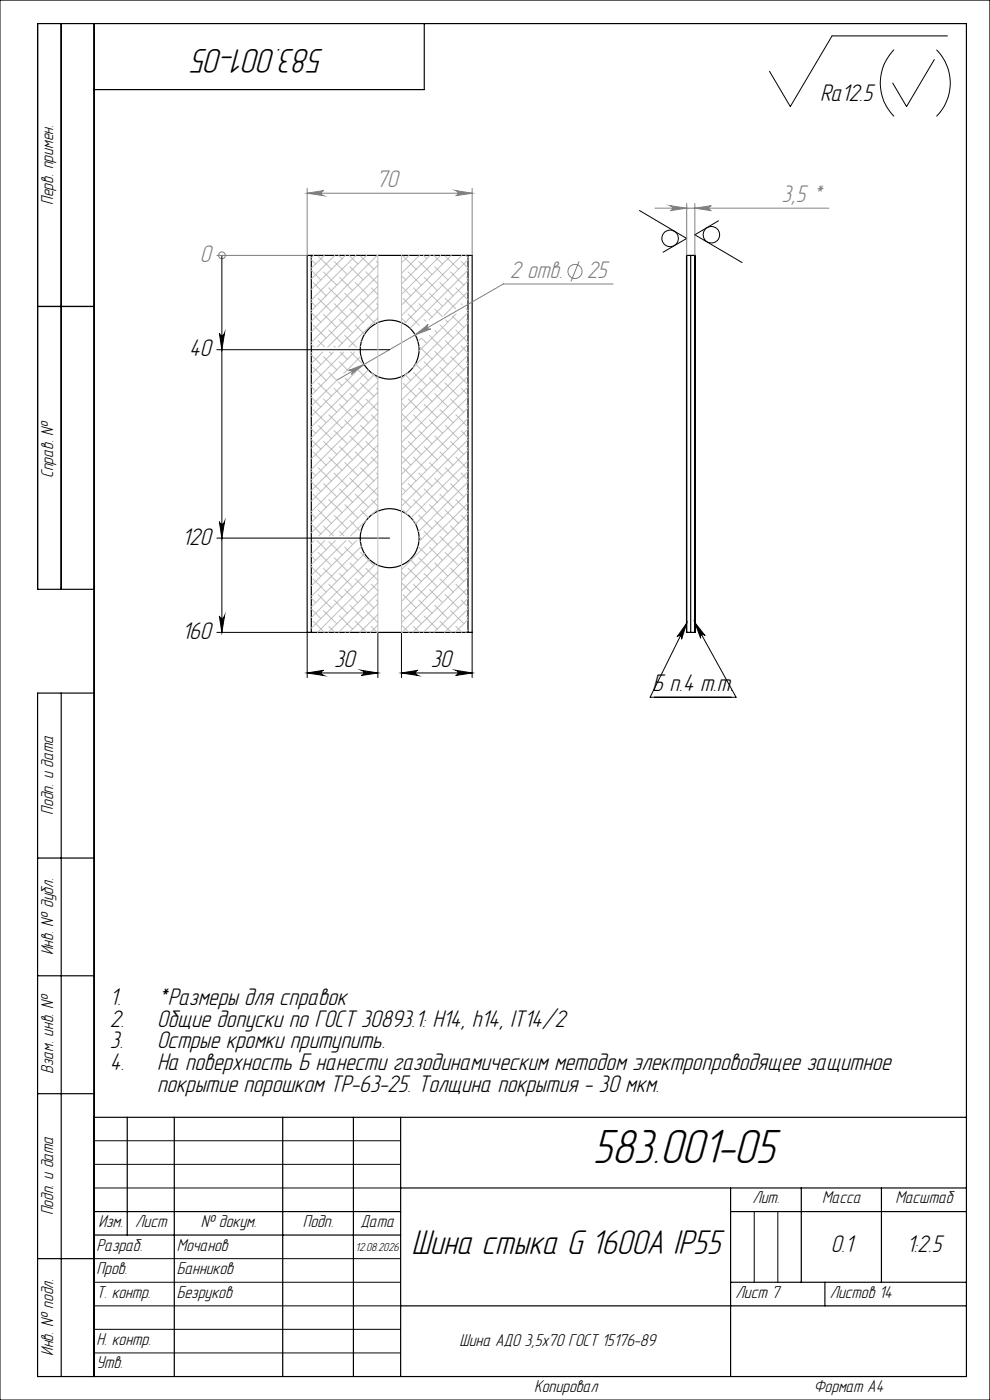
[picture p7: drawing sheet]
<svg xmlns="http://www.w3.org/2000/svg" width="210mm" height="297mm" viewBox="0 0 210 297" stroke-linecap="round" stroke-linejoin="round" font-family="sans-serif">
<g fill="none" stroke="#000" stroke-width=".25">
<path d="M13 5v120M20 5v287M90 5v14h-70M66 54.2h-.8v80h.8M66 54.2v80M66 54.2h33.3M99.3 54.2h.9v80h-.9M99.3 54.2v80M145.7 54.2h.8M145.7 54.2v80M146.5 54.2h.9M146.5 54.2v80"/>
<path d="M147.4 54.2v80M8 65h12M20 125h-12v-120h197v287h-197v-145h12M66 134.2h33.3M145.7 134.2h.8M146.5 134.2h.9M13 147v145M8 182h12M8 207h12M8 232h12M20 237h185M27 237v25"/>
<path d="M37 237v55M60 237v55M75 237v55M85 237v55M20 257h65M85 252h120M155 252v40M155 257h50M170 252v20M187 252v20M8 267h12M20 262h65"/>
<path d="M85 277h120M155 272h50M175 272v5"/>
<circle cx="82.7" cy="74.2" r="6.2"/>
<circle cx="82.7" cy="114.2" r="6.3"/>
</g>
<g fill="none" stroke="#808080" stroke-width=".21">
<path d="M65.2 40v14.1M100.2 40v14.1M46 54.2h19.2M47.1 54.2h.1M65.2 41l3.5-.6a.55 .55 0 0 0-.6 .6 .55 .55 0 0 0 .6 .5zM65.2 41h35M96.7 40.4l3.5 .6-3.5 .5a.55 .55 0 0 0 .5-.5 .55 .55 0 0 0-.5-.6zM122.8 55.5l-1.7 4.2M138.9 44.2h36.9M142.1 43.6l3.6 .6-3.6 .5a.53 .53 0 0 0 .6-.5 .53 .53 0 0 0-.6-.6zM145.7 43.2v10.9M147.4 44.2l3.5-.6a.53 .53 0 0 0-.5 .6 .53 .53 0 0 0 .5 .5z"/>
<path d="M147.4 43.2v10.9M73.9 78.6l3.4-1.3-2.8 2.2a.53 .53 0 0 0 .1-.7 .53 .53 0 0 0-.7-.2zM88.1 71l2.7-2.2a.55 .55 0 0 0-.1 .7 .55 .55 0 0 0 .7 .3zM130.1 60.3h-23.3l-35.4 20.4"/>
<circle cx="47.1" cy="54.2" r=".73"/>
<circle cx="122" cy="57.6" r="1.5"/>
</g>
<g fill="none" stroke="#000" stroke-width=".21">
<path d="M0 0h210v297h-210zM189.7 10.5a10 10 0 0 0 0 14.2M198.2 12.6l-5.9 10-2.9-5M198.6 10.5a10 10 0 0 1 0 14.2M201 7.6h-24.5l-8.9 15-4.4-7.5M47.1 54.2v80M135.6 44.7l10.1 5.9-5 2.9M152.4 46.8l-5 3 10 5.9M46 74.2h36.7M46.5 70.7a.55 .55 0 0 0 .6 .5 .55 .55 0 0 0 .5-.5l-.5 3.5zM46 114.2h36.7M46.5 110.7a.55 .55 0 0 0 .6 .5 .55 .55 0 0 0 .5-.5l-.5 3.5z"/>
<path d="M46 134.2h19.2v9.6M46.5 130.7a.55 .55 0 0 0 .6 .5 .55 .55 0 0 0 .5-.5l-.5 3.5zM80.2 134.2v9.6M85.2 134.2v9.6M100.2 134.2v9.6M145.7 132.2l-1.1 3.4a.54 .54 0 0 0-.3-.7 .54 .54 0 0 0-.7 .2zM147.4 132.1l2.2 2.8a.55 .55 0 0 0-.7-.2 .55 .55 0 0 0-.3 .7zM147.4 132.1l8.7 15.8h-18.2l7.8-15.7M65.2 142.8l3.5-.6a.55 .55 0 0 0-.6 .5 .55 .55 0 0 0 .6 .6zM65.2 142.8h15M76.7 142.2l3.5 .6-3.5 .5a.55 .55 0 0 0 .5-.6 .55 .55 0 0 0-.5-.5zM85.2 142.8l3.5-.6a.55 .55 0 0 0-.5 .5 .55 .55 0 0 0 .5 .6z"/>
<path d="M85.2 142.8h15M96.7 142.2l3.5 .6-3.5 .5a.55 .55 0 0 0 .5-.6 .55 .55 0 0 0-.5-.5zM20 242h65M20 247h65M20 252h65M160 257v15M165 257v15M20 267h65M20 272h65M20 277h65M20 282h65M20 287h65"/>
<circle cx="142.2" cy="50.6" r="1.75"/>
<circle cx="150.9" cy="49.8" r="1.74"/>
</g>
<g fill="none" stroke="#c0c0c0" stroke-width=".21">
<path d="M66 57.3l2.1 2.1M66 55.1l1 .9M66.4 59.9l2.8 2.9M66.5 54.2l-.5 .5M67.5 54.3l2.8 2.8M68.6 57.7l2.8 2.8M68.8 54.2l-2.8 2.7M70.9 55.5l2.8 2.7M71 54.2l-5 5M71.8 54.2l.8 .7M72 58.8l2.8 2.8M73.3 54.2l-7.3 7.2"/>
<path d="M74.1 54.2l1.8 1.8M74.2 56.6l2.8 2.8M75.4 59.9l2.8 2.9M75.5 54.2l-9.5 9.4M76.5 54.3l2.8 2.8M77.6 57.7l2.6 2.6M77.8 54.2l-11.8 11.7M79.8 55.5l.4 .2M80 54.2l-14 14M80.2 54.2v80M80.2 56.3l-14.2 14.1M80.2 58.5l-14.2 14.1"/>
<path d="M85.2 54.2v80M85.2 58.5l.8 .9M85.5 54.3l2.8 2.8M86.6 57.7l2.8 2.8M86.7 54.2l-1.5 1.5M88.8 55.5l2.9 2.7M89 54.2l-3.8 3.8M89.8 54.2l.7 .7M90 58.8l2.7 2.8M91.2 54.2l-6 6.1M92 54.2l1.9 1.8M92.2 56.6l2.8 2.8"/>
<path d="M93.3 59.9l2.8 2.9M93.5 54.2l-8.3 8.3M94.4 54.3l2.9 2.8M95.6 57.7l2.8 2.8M95.7 54.2l-10.5 10.5M97.8 55.5l1.5 1.4M98 54.2l-12.8 12.8M98.8 54.2l.5 .5M98.9 58.8l.4 .4M99.3 57.3l-12.3 12.3M99.3 59.6l-8.3 8.3M99.3 55.1l-13.6 13.6"/>
<path d="M66 75.3l2.1 2M66 73.1l.6 .6M66 66.3l2.1 2.1M66 64.1l1 .9M66.3 74.7l-.3 .2M66.4 77.9l2.8 2.8M66.4 68.9l2.8 2.8M67.5 63.3l2.8 2.8M67.5 72.3l1.4 1.4M68.5 74.7l-2.5 2.4M68.6 75.6l2.8 2.9M68.6 66.7l2.8 2.8"/>
<path d="M69.7 79l1.7 1.7-5.4 5.4M69.7 70l2.9 2.8M69.7 61.1l2.9 2.7M69.9 74.7l.4 .4M70.7 74.7l-4.7 4.7M70.9 73.4l.2 .3M70.9 64.4l2.8 2.8M72 67.8l2.8 2.8M72 76.8l1.9 1.9M72.1 74.7l1.6 1.5M73 74.7l-7 6.9M73.1 71.2l2.5 2.5"/>
<path d="M73.1 62.2l2.8 2.8M74.2 65.5l2.8 2.9M74.4 74.7l2.3 2.3M74.6 79.4l.2 .2M75.2 74.7l-9.2 9.2M75.4 68.9l1.9 2M75.5 78.9l-9.5 9.4M76 78.6l2.2 2.1M76.4 73.4l-.2 .3M76.5 72.3l.2 .2M76.5 63.3l2.8 2.8M76.6 75.6l-3.7 3.6"/>
<path d="M77.2 77.2h.1M77.6 66.7l2 2M78.1 78.5l-12.1 12.1M78.7 61.1l1.5 1.4M78.8 79.1l1.4 1.3M79.4 79.5l-13.4 13.3M79.8 64.4l.4 .3M80.2 60.7l-13 13M80.2 63l-10.7 10.7M80.2 65.2l-8.5 8.5M80.2 67.5l-6.2 6.2M85.2 67.5l.8 .9"/>
<path d="M85.2 60.7l1.9 2.1M85.5 63.3l2.8 2.8M85.9 79.5l1.2 1.2M86.5 79.1l-1.3 1.3M86.6 66.7l2.4 2.3M87.7 79l2.8 2.8M87.7 61.1l2.8 2.7M88 70.9h.1M88.1 77.2l1.3 1.3M88.8 64.4l2.9 2.8M88.9 73.4l2.8 2.8M89.3 71.8l-.6 .7"/>
<path d="M89.4 71.8l1.1 1M90 76.8l2.7 2.8M90 67.8l.4 .4M91.1 71.2l2.8 2.8M91.1 62.2l2.8 2.8M92.2 74.5l2.8 2.8M92.2 65.5l1.6 1.7M92.3 70.1l.4 .5M93.3 77.9l2.8 2.8M93.3 68.9l2.8 2.8M94.4 72.3l2.9 2.8M94.4 63.3l2.3 2.2"/>
<path d="M94.5 67.9l.5 .5M95.6 75.6l2.8 2.9M96 67.1l2.4 2.4M96.7 79l2.6 2.6M96.7 70l2.6 2.6M96.7 61.1l2.6 2.5M96.7 66.6l-7.8 7.9M97.8 73.4l1.5 1.5M97.8 64.4l.3 .3M98.8 65.4l.5 .5M98.9 76.8l.4 .3M98.9 67.8l.4 .4"/>
<path d="M99.3 61.8l-5.1 5.2M99.3 66.3l-11.7 11.7M99.3 68.6l-14.1 14.1M99.3 70.8l-14.1 14.1M99.3 73.1l-14.1 14.1M99.3 75.3l-14.1 14.1M99.3 77.5l-14.1 14.2M99.3 79.8l-14.1 14.1M66 93.3l2.1 2M66 91l1 .9M66 84.3l2.1 2M66 82.1l1 .8"/>
<path d="M66.4 95.8l2.8 2.9M66.4 86.9l2.8 2.8M67.5 99.2l2.8 2.8M67.5 90.2l2.8 2.9M67.5 81.3l2.8 2.8M68.6 93.6l2.8 2.8M68.6 84.6l2.8 2.9M69.7 97l2.9 2.8M69.7 88l2.9 2.8M70.9 91.4l2.8 2.8M70.9 82.4l2.8 2.8M71.8 81l.8 .8"/>
<path d="M72 94.7l2.8 2.8M72 85.8l2.8 2.7M73.1 98.1l2.8 2.8M73.1 89.1l2.8 2.8M73.2 80.2l2.7 2.7M74.2 92.5l2.8 2.8M74.2 83.5l2.8 2.8M75.4 95.8l2.8 2.9M75.4 86.9l2.8 2.8M76.5 99.2l2.8 2.8M76.5 90.2l2.8 2.9M76.5 81.3l2.8 2.8"/>
<path d="M77.6 93.6l2.6 2.6M77.6 84.6l2.6 2.6M78.7 97l1.5 1.4M78.7 88l1.5 1.4M79.8 91.4l.4 .3M79.8 82.4l.4 .3M80.2 81l-14.2 14.1M80.2 83.2l-14.2 14.1M80.2 85.4l-14.2 14.2M80.2 87.7l-14.2 14.1M80.2 89.9l-14.2 14.2M80.2 92.2l-14.2 14.1"/>
<path d="M80.2 94.4l-14.2 14.1M80.2 96.7l-14.2 14.1M80.2 98.9l-14.2 14.1M85.2 87.7l1.9 2M85.2 85.4l.8 .9M85.2 96.7l1.9 2M85.2 94.4l.8 .9M85.5 99.2l2.8 2.8M85.5 81.3l2.8 2.8M85.5 90.2l2.8 2.9M86.6 93.6l2.8 2.8M86.6 84.6l2.8 2.9"/>
<path d="M87.7 97l2.8 2.8M87.7 88l2.8 2.8M88.8 82.4l2.9 2.8M88.8 91.4l2.9 2.8M90 85.8l2.7 2.7M90 94.7l2.7 2.8M91.1 98.1l2.8 2.8M91.1 80.1l2.8 2.8M91.1 89.1l2.8 2.8M92.2 92.5l2.8 2.8M92.2 83.5l2.8 2.8M93.3 95.8l2.8 2.9"/>
<path d="M93.3 86.9l2.8 2.8M94.4 90.2l2.9 2.9M94.4 99.2l2.9 2.8M94.4 81.3l2.9 2.8M95.6 93.6l2.8 2.8M95.6 84.6l2.8 2.9M96.7 97l2.6 2.6M96.7 88l2.6 2.6M97.8 91.4l1.5 1.4M97.8 82.4l1.5 1.5M98.9 94.7l.4 .4M98.9 85.8l.4 .3"/>
<path d="M99.3 82.1l-14.1 14.1M99.3 93.3l-14.1 14.1M99.3 95.5l-13.4 13.4M99.3 97.8l-12.1 12.1M99.3 84.3l-14.1 14.1M99.3 88.8l-14.1 14.1M99.3 86.5l-14.1 14.1M99.3 91l-14.1 14.1M66 118l1 .9M66 111.2l2.1 2M66 109l1 .9M66 102.2l2.1 2.1"/>
<path d="M66 100l1 .9M66.4 104.8l2.8 2.8M66.6 114.7l-.6 .6M67.2 114.7l2 1.9M67.5 117.2l2.8 2.8M67.5 108.2l2.8 2.8M68.6 111.6l2.1 2.1M68.6 102.6l2.8 2.8M68.9 114.7l-2.9 2.8M69.7 114.9l2.9 2.9M69.7 106l2.9 2.8M70.9 118.3l2.8 2.8"/>
<path d="M70.9 109.3l2.8 2.8M70.9 100.4l2.8 2.7M71.1 114.7l-5.1 5.1M72 112.7l1 1M72 103.7l2.8 2.8M73.1 116.1l2.8 2.8M73.1 107.1l2.8 2.8M73.4 114.7l-7.4 7.3M74 114.7l.8 .8M74.2 119.4l2.8 2.8M74.2 110.5l2.4 2.3M74.2 101.5l2.8 2.8"/>
<path d="M75.4 104.8l2.8 2.8M75.6 114.7l-9.6 9.6M76.2 114.7l.2 .2M76.5 117.2l2.8 2.8M76.5 108.2l1.6 1.7M76.7 115.9l-10.7 10.6M77.3 117.4l-11.3 11.4M77.6 102.6l2.6 2.5M77.8 110.3l-3.4 3.4M78.4 118.7l-12.4 12.3M78.7 106l1.5 1.4M79.6 119.7l-13.6 13.5"/>
<path d="M79.8 100.4l.4 .2M80.2 101.2l-12.5 12.5M80.2 103.4l-10.3 10.3M80.2 105.7l-8.1 8M80.2 107.9l-1.4 1.4M85.2 105.7l1.9 1.9M85.2 103.4l.8 .9M85.5 108.2l1 1.1M86.6 102.6l2.8 2.8M87 118.7l1.3 1.3M87.6 110.3l.7 .7M87.7 106l2.8 2.8"/>
<path d="M88.7 115.9l1.8 1.9M88.8 118.3l2.9 2.8M88.8 109.3l2.9 2.8M88.8 100.4l2.9 2.7M88.9 113.9l.5 .5M90 112.7l2.7 2.8M90 103.7l2.7 2.8M91.1 116.1l2.8 2.8M91.1 107.1l2.8 2.8M92.2 119.4l2.8 2.8M92.2 110.5l2.8 2.7M92.2 101.5l2.8 2.8"/>
<path d="M93.3 113.8l2.8 2.8M93.3 104.8l2.8 2.8M94.4 108.2l2.9 2.8M94.4 117.2l2.9 2.8M95.6 102.6l2.8 2.8M95.6 111.6l2.8 2.8M96.7 106l2.6 2.5M96.7 114.9l2.6 2.6M97.8 118.3l1.5 1.5M97.8 109.3l1.5 1.5M97.8 100.4l1.5 1.4M98.9 112.7l.4 .3"/>
<path d="M98.9 103.7l.4 .4M99.3 100l-11.2 11.2M99.3 102.2l-10.5 10.6M99.3 104.5l-10.4 10.4M99.3 109l-14.1 14.1M99.3 111.2l-14.1 14.1M99.3 106.7l-14.1 14.2M99.3 113.4l-14.1 14.2M99.3 115.7l-14.1 14.2M99.3 118l-14.1 14.1M66 129.2l2.1 2M66 126.9l1 .9"/>
<path d="M66 120.2l2.1 2M66.4 131.8l2.4 2.4M66.4 122.8l2.8 2.8M67.5 126.1l2.8 2.9M68.6 129.5l2.8 2.8M68.6 120.5l2.8 2.9M69.7 132.9l1.3 1.3M69.7 123.9l2.9 2.8M70.9 127.3l2.8 2.8M72 130.7l2.8 2.8M72 121.7l2.8 2.8M73.1 134l.2 .2"/>
<path d="M73.1 125.1l2.8 2.7M74.2 128.4l2.8 2.8M75.4 131.8l2.4 2.4M75.4 122.8l2.8 2.8M76.5 126.1l2.8 2.9M77.6 129.5l2.6 2.6M77.6 120.5l2.6 2.6M78.7 132.9l1.3 1.3M78.7 123.9l1.5 1.4M79.8 127.3l.4 .3M80.2 121.4l-12.9 12.8M80.2 123.6l-10.6 10.6"/>
<path d="M80.2 125.9l-8.4 8.3M80.2 128.1l-6.1 6.1M80.2 130.3l-3.9 3.9M80.2 132.6l-1.6 1.6M85.2 132.6l1.5 1.6M85.2 130.3l.8 .9M85.2 123.6l1.9 2M85.2 121.4l.8 .8M85.5 126.1l2.8 2.9M86.6 129.5l2.8 2.8M86.6 120.5l2.8 2.9M87.7 132.9l1.3 1.3"/>
<path d="M87.7 123.9l2.8 2.8M88.8 127.3l2.9 2.8M90 130.7l2.7 2.8M90 121.7l2.7 2.8M91.1 134l.1 .2M91.1 125.1l2.8 2.7M92.2 128.4l2.8 2.8M93.3 131.8l2.4 2.4M93.3 122.8l2.8 2.8M94.4 126.1l2.9 2.9M95.6 129.5l2.8 2.8M95.6 120.5l2.8 2.9"/>
<path d="M96.7 132.9l1.3 1.3M96.7 123.9l2.6 2.6M97.8 127.3l1.5 1.5M98.9 130.7l.4 .3M98.9 121.7l.4 .3M99.3 120.2l-14 14M99.3 122.4l-11.7 11.8M99.3 124.7l-9.5 9.5M99.3 126.9l-7.3 7.3M99.3 129.2l-5 5M99.3 131.4l-2.7 2.8M99.3 133.7l-.5 .5"/>
</g>
<path d="M147.4 132.1l2.2 2.8a.55 .55 0 0 0-.7-.2 .55 .55 0 0 0-.3 .7zM145.7 132.2l-1.1 3.4a.54 .54 0 0 0-.3-.7 .54 .54 0 0 0-.7 .2z" fill="#000"/>
<path d="M65.2 41l3.5-.6a.55 .55 0 0 0-.6 .6 .55 .55 0 0 0 .6 .5zM96.7 40.4l3.5 .6-3.5 .5a.55 .55 0 0 0 .5-.5 .55 .55 0 0 0-.5-.6zM73.9 78.6a.53 .53 0 0 1 .8 .2 .53 .53 0 0 1-.2 .7l2.8-2.2zM88.1 71l3.3-1.2a.55 .55 0 0 1-.8-.2 .55 .55 0 0 1 .2-.8zM142.1 43.6l3.6 .6-3.6 .5a.53 .53 0 0 0 .6-.5 .53 .53 0 0 0-.6-.6zM147.4 44.2l3.5-.6a.53 .53 0 0 0-.5 .6 .53 .53 0 0 0 .5 .5z" fill="#808080"/>
<g fill="#000">
<path d="M65.2 142.8l3.5-.6a.55 .55 0 0 0-.6 .5 .55 .55 0 0 0 .6 .6zM76.7 142.2l3.5 .6-3.5 .5a.55 .55 0 0 0 .5-.6 .55 .55 0 0 0-.5-.5zM46.5 70.7a.55 .55 0 0 0 .6 .5 .55 .55 0 0 0 .5-.5l-.5 3.5zM46.5 110.7a.55 .55 0 0 0 .6 .5 .55 .55 0 0 0 .5-.5l-.5 3.5zM46.5 130.7a.55 .55 0 0 0 .6 .5 .55 .55 0 0 0 .5-.5l-.5 3.5z"/>
<path d="M85.2 142.8l3.5-.6a.55 .55 0 0 0-.5 .5 .55 .55 0 0 0 .5 .6zM96.7 142.2l3.5 .6-3.5 .5a.55 .55 0 0 0 .5-.6 .55 .55 0 0 0-.5-.5z"/>
</g>
<text font-size="10.5" x="125.7" y="246.7">583.001-05</text>
<g font-size="7.5">
<text x="68.8" y="10.5" transform="rotate(-180 68.8 10.5)">583.001-05</text>
<text x="87.3" y="266.1">Шина стыка G 1600А IP55</text>
</g>
<g font-size="5.3">
<text x="174" y="21.4">Ra12.5</text>
<text x="40.1" y="75.6">40</text>
<text x="38.6" y="115.6">120</text>
<text x="38.6" y="135.6">160</text>
<text x="70.9" y="141.5">30</text>
<text x="91.4" y="141.5">30</text>
<text x="138.4" y="146.6">Б п.4 т.т.</text>
<text x="23.3" y="213.2">1.</text>
<text x="33.3" y="213.2">*Размеры для справок</text>
<text x="23.3" y="217.8">2.</text>
<text x="33.3" y="217.8">Общие допуски по ГОСТ 30893.1: H14, h14, IT14/2</text>
<text x="23.3" y="227">4.</text>
<text x="23.3" y="222.4">3.</text>
<text x="33.3" y="227">На поверхность Б нанести газодинамическим методом электропроводящее защитное</text>
<text x="33.3" y="222.4">Острые кромки притупить.</text>
<text x="33.3" y="231.6">покрытие порошком ТР-63-25. Толщина покрытия - 30 мкм.</text>
<text x="176.2" y="265.6">0.1</text>
<text x="192.3" y="265.6">1:2.5</text>
</g>
<g font-size="5.3" fill="#808080">
<text x="79.8" y="39.7">70</text>
<text x="165.8" y="42.9">3,5 *</text>
<text x="42.4" y="55.6">0</text>
<text x="108.2" y="59">2 отв.</text>
<text x="124.5" y="59">25</text>
</g>
<g font-size="3.8">
<text x="11.2" y="43.5" transform="rotate(-90 11.2 43.5)">Перв. примен.</text>
<text x="11.3" y="101.4" transform="rotate(-90 11.3 101.4)">Справ. №</text>
<text x="11.2" y="172.8" transform="rotate(-90 11.2 172.8)">Подп. и дата</text>
<text x="11.3" y="202.7" transform="rotate(-90 11.3 202.7)">Инв. № дубл.</text>
<text x="11.2" y="227.8" transform="rotate(-90 11.2 227.8)">Взам. инв. №</text>
<text x="11.2" y="257.8" transform="rotate(-90 11.2 257.8)">Подп. и дата</text>
<text x="159.6" y="255.2">Лит.</text>
<text x="174.4" y="255.2">Масса</text>
<text x="189.9" y="255.2">Масштаб</text>
<text x="20.9" y="260.3">Изм.</text>
<text x="28.7" y="260.3">Лист</text>
<text x="42.6" y="260.3">№ докум.</text>
<text x="64.2" y="260.3">Подп.</text>
<text x="76.5" y="260.3">Дата</text>
<text x="20.5" y="265.3">Разраб.</text>
<text x="37.5" y="265.4">Мочанов</text>
<text x="20.5" y="275.3">Т. контр.</text>
<text x="20.5" y="270.2">Пров.</text>
<text x="37.5" y="270.4">Банников</text>
<text x="37.5" y="275.4">Безруков</text>
<text x="156" y="275.3">Лист 7</text>
<text x="176" y="275.3">Листов 14</text>
<text x="11.3" y="287.7" transform="rotate(-90 11.3 287.7)">Инв. № подл.</text>
<text x="20.5" y="285.2">Н. контр.</text>
<text x="97.5" y="285.5">Шина АДО 3,5х70 ГОСТ 15176-89</text>
<text x="20.5" y="290.2">Утв.</text>
<text x="113.3" y="295.3">Копировал</text>
<text x="172.6" y="295.3">Формат А4</text>
</g>
<text font-size="2.6" x="75.4" y="265.4">12.08.2026</text>
</svg>
